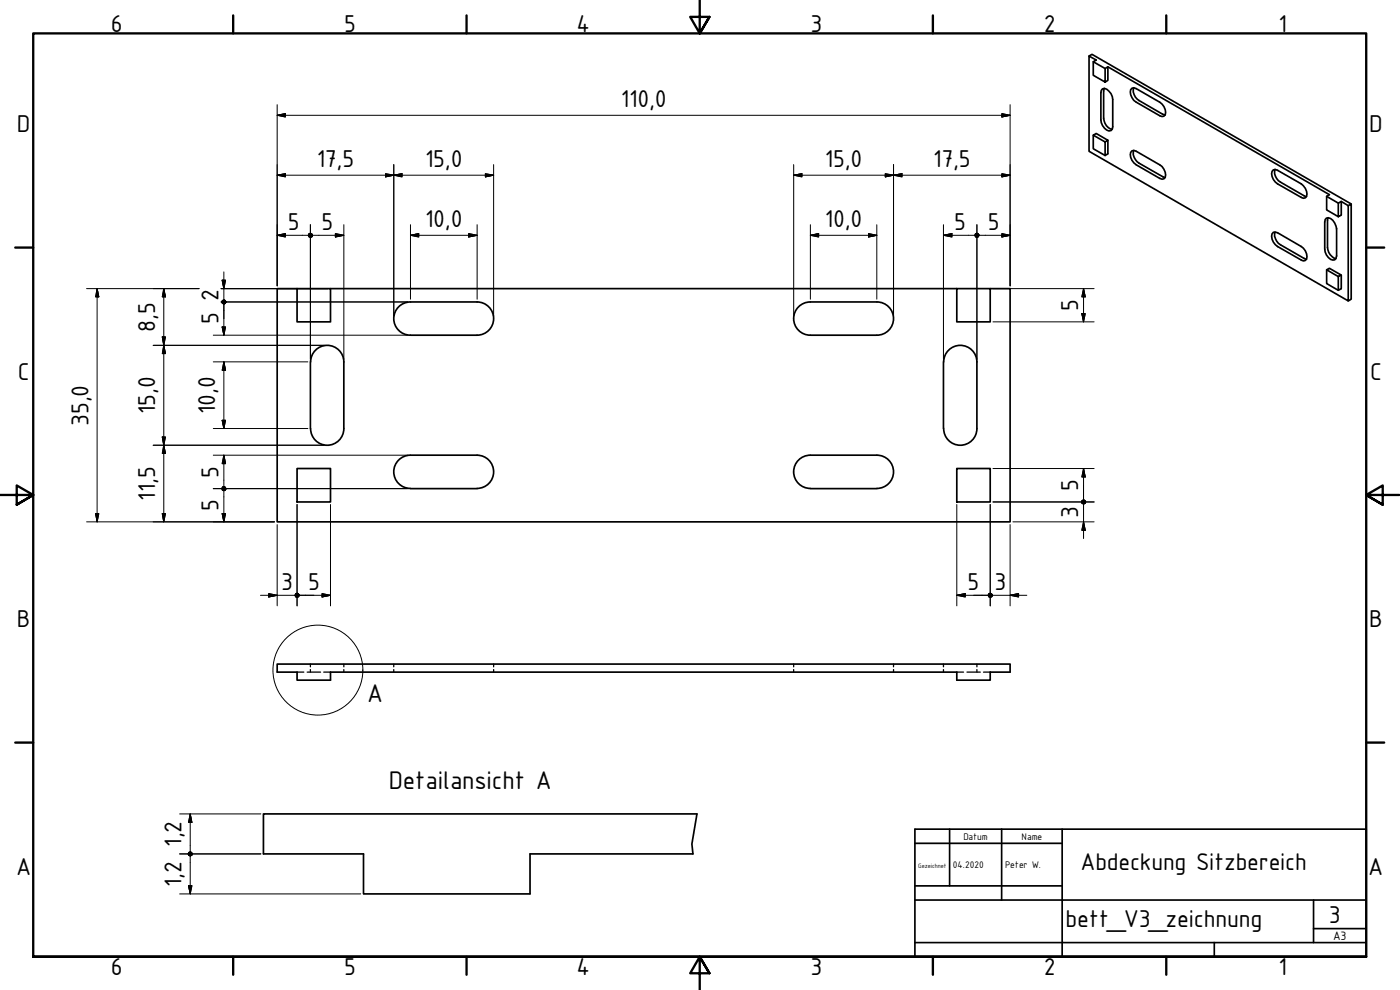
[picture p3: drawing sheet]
<svg xmlns="http://www.w3.org/2000/svg" width="420mm" height="297mm" viewBox="0 0 420 297" stroke-linecap="round" stroke-linejoin="round" font-family="sans-serif">
<!-- layer: Sichtbar (ISO) -->
<g fill="none" stroke="#000" stroke-width=".51">
<path d="M326.8 16.8l.9-.5 77.8 44.9M328.1 18.5l3.6 2.1M330.9 26.7a2.25 2.25 0 0 1 2.5 1.4l.5 1.7v8.2l-.1 .7-.4 .5a2.53 2.53 0 0 1-2.9-2.4l-.1-9 .1-.7zM331.4 26.5l-.2 .8v8.2a3.4 3.4 0 0 0 2.6 3.3M331.7 24.6v-4l.8-.5v4l-.8 .5-3.6-2v-4.1l.9-.5-2.2-1.2v28.6l77.8 44.9v-28.6l-2.1-1.3M332.5 20.1l66.5 38.3-.9 .5v4.1l3.5 2 .9-.4v-4.2l-.9 .5v4.1M339.7 26.5l.6-.2 .7 .3 7 4.1a3.6 3.6 0 0 1 1.7 3.7l-.4 .4-.6 .2-.7-.3-7-4a3.6 3.6 0 0 1-1.7-3.8zM340.2 26.3a3.5 3.5 0 0 0 1.6 3.8l7.9 4.4M328.1 40.6l.9-.5 3.5 2-.8 .5zM328.1 40.6v4l3.6 2.1M332.5 42.1v4.1l-.8 .5v-4.1M339.7 45.3l.6-.2 .7 .3 7 4.1a3.6 3.6 0 0 1 1.7 3.7l-.4 .4-.6 .2-.7-.3-7-4a3.6 3.6 0 0 1-1.7-3.8z"/>
<path d="M340.2 45.1a3.5 3.5 0 0 0 1.6 3.8l7.9 4.4M382.1 51l.6-.2 .7 .3 7.1 4.1a3.7 3.7 0 0 1 1.6 3.7l-.4 .5-.5 .1-.7-.3-7.1-4a3.6 3.6 0 0 1-1.6-3.8zM382.7 50.8a3.4 3.4 0 0 0 1.6 3.9l7.8 4.3M398.1 58.9l3.5 2M382.1 69.7l1.3 .1 7.1 4.2a3.6 3.6 0 0 1 1.6 3.7l-.4 .5-.5 .1-.7-.3-7.1-4a3.6 3.6 0 0 1-1.6-3.8zM382.7 69.6a3.5 3.5 0 0 0 1.6 3.9l7.8 4.3M398.1 65.5a2.14 2.14 0 0 1 2.5 1.4l.5 1.7v8.2l-.5 1.2a3 3 0 0 1-3-3.2v-8.2l.1-.7zM398.6 65.3l-.2 .8v8.2a3.6 3.6 0 0 0 2.5 3.3M404.6 61.7l.9-.5v28.6l-.9 .5M89.2 86.6h10v10h-10zM89.2 86.6h-6v70h219.9v-70h-5.9M99.2 86.6h187.9"/>
<path d="M123.2 90.6a5 5 0 0 0-5 5 5 5 0 0 0 5 5M123.2 90.6h20M143.2 90.6a5 5 0 0 1 4.9 5 5 5 0 0 1-4.9 5M243.2 90.6a5 5 0 0 0-5 5 5 5 0 0 0 5 5M243.2 90.6h19.9M263.2 90.6a5 5 0 0 1 5 5 5 5 0 0 1-5 5M287.1 86.6h10.1v10h-10.1zM398.1 80.9l.9-.4 3.5 2-.9 .5zM398.1 80.9v4.2l3.5 2M402.5 82.5v4.1l-.9 .5v-4.1M94.4 105.4a5 5 0 0 1 5.5-1.5 5 5 0 0 1 3.3 4.7v20a5 5 0 0 1-5 5 5 5 0 0 1-5-5v-20a5 5 0 0 1 1.2-3.2zM123.2 100.6h20"/>
<path d="M243.2 100.6h19.9M283.1 108.6v20M283.2 108.6a5 5 0 0 1 5-5 5 5 0 0 1 5 5v20a5 5 0 0 1-5 5 5 5 0 0 1-5-5M123.2 136.6a5 5 0 0 0-5 5 5 5 0 0 0 5 4.9M123.2 136.6h20M143.2 136.6a5 5 0 0 1 4.9 5 5 5 0 0 1-4.9 4.9M243.2 136.6a5 5 0 0 0-5 5 5 5 0 0 0 5 4.9M243.2 136.6h19.9M263.2 136.6a5 5 0 0 1 5 5 5 5 0 0 1-5 4.9M89.2 140.6h10v10h-10zM123.2 146.6h20M243.2 146.6h19.9"/>
<path d="M287.1 140.6h10.1v10h-10.1zM83.2 199.2h219.9v2.5h-5.9v2.4h-10.1v-2.4h-187.9v2.4h-10v-2.4h-6zM209.2 244.2h-130.1v12h30v12h50v-12h48.9"/>
</g>
<!-- layer: Verdeckt (ISO) -->
<g fill="none" stroke="#000" stroke-width=".38">
<path d="M93.2 199.2v.9M103.2 199.2v.9M118.2 199.2v.9M148.1 199.2v.9M238.2 199.2v.9M268.2 199.2v.9M283.1 199.2v.9M293.2 199.2v.9M89.2 201.7h2M92.2 201.7h4M93.2 200.9v.8M97.2 201.7h2"/>
<path d="M103.2 200.9v.8M118.2 200.9v.8M148.1 200.9v.8M238.2 200.9v.8M268.2 200.9v.8M283.1 200.9v.8M287.1 201.7h2.1M290.2 201.7h4M293.2 200.9v.8M295.1 201.7h2.1"/>
</g>
<!-- layer: Bruchlinie (ISO) -->
<path d="M209.2 244.2l-1.6 9 .4 3" fill="none" stroke="#000" stroke-width=".51"/>
<!-- layer: Detailumgrenzung (ISO) -->
<circle cx="95.4" cy="201.1" r="13.5" fill="none" stroke="#000" stroke-width=".3"/>
<!-- layer: Rahmen (ISO) -->
<g fill="none" stroke="#000" stroke-width=".7">
<path d="M70 4.6v5.4M140 4.6v5.4M210 0v10l-2.9-4.9h5.8l-2.9 4.9 2.9-4.9M280 4.6v5.4M350 4.6v5.4M4.6 74.3h5.4M410 74.3h5.4M0 148.5h10l-5-2.8v5.7l5-2.9-5 2.9M420 148.5h-10l5-2.8v5.7l-5-2.9 5 2.9M4.6 222.8h5.4M410 222.8h5.4M10 287.1v-277.1h400v277.1h-400h400"/>
<path d="M70 287.1v5.4M140 287.1v5.4M212.9 292l-2.9-4.9 2.9 4.9h-5.8l2.9-4.9v9.9M280 287.1v5.4M350 287.1v5.4"/>
</g>
<!-- layer: Titel (ISO) -->
<path d="M274.6 248.8h135.4v38.3h-135.4zM274.6 253h44.2M285 248.8v17M300.6 248.8v21.3M318.8 248.8v38.3M274.6 265.8h44.2M274.6 270.1h135.4M394.2 278.6h15.8M394.2 270.1v12.7M274.6 282.8h135.4M364.4 282.8v4.3" fill="none" stroke="#000" stroke-width=".51"/>
<g fill="none" stroke="#000" stroke-width=".3">
<path d="M83.2 34.6l2.5-.5v1zM83.2 31.4v54.4M83.2 34.6h219.9M300.7 34.1l2.4 .5-2.4 .5zM303.1 31.4v54.4M83.2 52.6l2.5-.5v1zM83.2 52.6h64.9M115.7 52.1l2.5 .5-2.5 .5zM118.2 52.6l2.4-.5v1zM118.2 49.4v45.4M145.7 52.1l2.4 .5-2.4 .5zM148.1 49.4v45.4"/>
<path d="M238.2 52.6l2.5-.5v1zM238.2 52.6h64.9M238.2 49.4v45.4M265.7 52.1l2.5 .5-2.5 .5zM268.2 52.6l2.5-.5v1zM268.2 49.4v45.4M300.7 52.1l2.4 .5-2.4 .5zM83.2 70.6l2.5-.5v1zM83.2 70.6h9.3M93.2 67.4v40.4M93.8 70.6h9.4M100.6 70.1l2.6 .5-2.6 .5z"/>
<path d="M103.2 67.4v40.4M123.2 70.6l2.5-.5v1zM123.2 70.6h20M123.2 67.4v22.4M140.7 70.1l2.5 .5-2.5 .5zM143.2 67.4v22.4M243.2 70.6l2.5-.5v1zM243.2 70.6h19.9M243.2 67.4v22.4M260.7 70.1l2.4 .5-2.4 .5zM263.1 67.4v22.4M283.1 70.6l2.6-.5v1z"/>
<path d="M283.1 70.6h9.4M283.1 67.4v40.4M293.2 67.4v40.4M293.8 70.6h9.3M300.7 70.1l2.4 .5-2.4 .5zM26 86.6h33.8M29.1 86.6l.6 2.5h-1zM29.1 86.6v70M49.1 86.6l.6 2.5h-1zM49.1 86.6v70M66.4 90.6h56M66.4 86.6h32"/>
<path d="M66.7 98.1h1l-.5 2.5zM66.7 84.1h1l-.5 2.5zM67.2 81.6v9M67.2 91.2v9.4M298 86.6h30.4M298 96.6h30.4M324.7 94.1h1l-.5 2.5zM325.2 86.6l.5 2.5h-1zM325.2 86.6v10M46 103.6h51.3M48.7 101.1h1l-.6 2.5zM49.1 103.6l.6 2.5h-1z"/>
<path d="M64 100.6h58.4M64 108.6h28.4M67.2 108.6l.5 2.5h-1zM67.2 108.6v20M46 133.6h51.3M48.7 131.1h1l-.6 2.5zM49.1 133.6l.6 2.5h-1zM64 136.6h58.4M64 128.6h28.4M66.7 126.1h1l-.5 2.5zM67.2 136.6l.5 2.5h-1zM67.2 136.6v9.4"/>
<path d="M26 156.6h56.4M28.7 154.1h1l-.6 2.5zM48.7 154.1h1l-.6 2.5zM64 146.6h58.4M66.7 154.1h1l-.5 2.5zM67.2 147.2v9.4M83.2 157.4v24.4M89.2 151.4v30.4M99.2 151.4v30.4M287.1 151.4v30.4M297.2 151.4v30.4M298 150.6h30.4"/>
<path d="M298 140.6h30.4M303.1 157.4v24.4M304 156.6h24.4M325.2 156.6l.5 2.5h-1zM325.2 140.6l.5 2.5h-1zM325.2 140.6v9.4M325.2 150.6v11M78.2 178.6h11M80.6 178.1l2.6 .5-2.6 .5zM89.8 178.6h9.4M96.6 178.1l2.6 .5-2.6 .5zM287.1 178.6l2.6-.5v1z"/>
<path d="M287.1 178.6h9.4M297.2 178.6h11M303.1 178.6l2.6-.5v1zM53.9 256.2h24.4M53.9 244.2h24.4M57.1 244.2l.5 2.5h-1zM57.1 244.2v11.4M57.1 256.8v11.4M53.9 268.2h54.4M56.6 265.7h1l-.5 2.5z"/>
</g>
<g fill="#000" stroke="#000" stroke-width=".3">
<path d="M83.2 34.6l2.5-.5zM83.2 34.6l2.5-.5v1zM300.7 35.1l2.4-.5zM300.7 34.1l2.4 .5-2.4 .5zM83.2 52.6l2.5-.5zM83.2 52.6l2.5-.5v1zM115.7 53.1l2.5-.5zM115.7 52.1l2.5 .5-2.5 .5zM118.2 52.6l2.4-.5zM118.2 52.6l2.4-.5v1zM145.7 53.1l2.4-.5zM145.7 52.1l2.4 .5-2.4 .5z"/>
<path d="M238.2 52.6l2.5-.5zM238.2 52.6l2.5-.5v1zM265.7 53.1l2.5-.5zM265.7 52.1l2.5 .5-2.5 .5zM268.2 52.6l2.5-.5zM268.2 52.6l2.5-.5v1zM300.7 53.1l2.4-.5zM300.7 52.1l2.4 .5-2.4 .5zM83.2 70.6l2.5-.5zM83.2 70.6l2.5-.5v1zM93.2 70l.4 .2 .2 .4zM92.7 70.2l.5-.2 .6 .6z"/>
<path d="M92.7 70.2l1.1 .4h-1.3zM92.5 70.6h1.3l-1.1 .4zM92.7 71l1.1-.4-.6 .6zM93.2 71.2l.6-.6-.2 .4zM93.8 70.6l-.2 .4zM100.6 71.1l2.6-.5zM100.6 70.1l2.6 .5-2.6 .5zM123.2 70.6l2.5-.5zM123.2 70.6l2.5-.5v1zM140.7 71.1l2.5-.5zM140.7 70.1l2.5 .5-2.5 .5zM243.2 70.6l2.5-.5z"/>
<path d="M243.2 70.6l2.5-.5v1zM260.7 71.1l2.4-.5zM260.7 70.1l2.4 .5-2.4 .5zM283.1 70.6l2.6-.5zM283.1 70.6l2.6-.5v1zM293.2 70l.4 .2 .2 .4zM292.7 70.2l.5-.2 .6 .6zM292.7 70.2l1.1 .4h-1.3zM292.5 70.6h1.3l-1.1 .4zM292.7 71l1.1-.4-.6 .6zM293.8 70.6l-.2 .4-.4 .2zM293.8 70.6l-.2 .4z"/>
<path d="M300.7 71.1l2.4-.5zM300.7 70.1l2.4 .5-2.4 .5zM29.1 86.6l.6 2.5zM29.1 86.6l.6 2.5h-1zM49.1 86.6l.6 2.5zM49.1 86.6l.6 2.5h-1zM66.7 98.1l.5 2.5zM66.7 98.1h1l-.5 2.5zM66.7 84.1l.5 2.5zM66.7 84.1h1l-.5 2.5zM67.2 90l.4 .2 .2 .4zM66.7 90.2l.5-.2 .6 .6z"/>
<path d="M66.7 90.2l1.1 .4h-1.3zM66.5 90.6h1.3l-1.1 .4zM66.7 91l1.1-.4-.6 .6zM67.2 91.2l.6-.6-.2 .4zM67.8 90.6l-.2 .4zM324.7 94.1l.5 2.5zM324.7 94.1h1l-.5 2.5zM325.2 86.6l.5 2.5zM325.2 86.6l.5 2.5h-1zM48.7 101.1l.4 2.5zM48.7 101.1h1l-.6 2.5zM49.1 103.6l.6 2.5z"/>
<path d="M49.1 103.6l.6 2.5h-1zM67.2 108.6l.5 2.5zM67.2 108.6l.5 2.5h-1zM48.7 131.1l.4 2.5zM48.7 131.1h1l-.6 2.5zM49.1 133.6l.6 2.5zM49.1 133.6l.6 2.5h-1zM66.7 126.1l.5 2.5zM66.7 126.1h1l-.5 2.5zM67.2 136.6l.5 2.5zM67.2 136.6l.5 2.5h-1zM28.7 154.1l.4 2.5z"/>
<path d="M28.7 154.1h1l-.6 2.5zM48.7 154.1l.4 2.5zM48.7 154.1h1l-.6 2.5zM66.7 154.1l.5 2.5zM66.7 154.1h1l-.5 2.5zM67.2 146l.4 .2 .2 .4zM66.7 146.2l.5-.2 .6 .6zM66.7 146.2l1.1 .4h-1.3zM66.5 146.6h1.3l-1.1 .5zM66.7 147.1l1.1-.5-.6 .6zM67.8 146.6l-.2 .5-.4 .1zM67.8 146.6l-.2 .5z"/>
<path d="M325.2 156.6l.5 2.5zM325.2 156.6l.5 2.5h-1zM325.2 140.6l.5 2.5zM325.2 140.6l.5 2.5h-1zM325.2 150l.4 .2 .2 .4zM324.7 150.2l.5-.2 .6 .6zM324.7 150.2l1.1 .4h-1.3zM324.5 150.6h1.3l-1.1 .5zM324.7 151.1l1.1-.5-.6 .6zM325.2 151.2l.6-.6-.2 .5zM325.8 150.6l-.2 .5zM80.6 179.1l2.6-.5z"/>
<path d="M80.6 178.1l2.6 .5-2.6 .5zM89.2 178l.4 .2 .2 .4zM88.7 178.2l.5-.2 .6 .6zM88.7 178.2l1.1 .4h-1.3zM88.5 178.6h1.3l-1.1 .5zM88.7 179.1l1.1-.5-.6 .6zM89.8 178.6l-.2 .5-.4 .1zM89.8 178.6l-.2 .5zM96.6 179.1l2.6-.5zM96.6 178.1l2.6 .5-2.6 .5zM287.1 178.6l2.6-.5zM287.1 178.6l2.6-.5v1z"/>
<path d="M297.2 178l.4 .2 .2 .4zM296.7 178.2l.5-.2 .6 .6zM296.7 178.2l1.1 .4h-1.3zM296.5 178.6h1.3l-1.1 .5zM296.7 179.1l1.1-.5-.6 .6zM297.8 178.6l-.2 .5-.4 .1zM297.8 178.6l-.2 .5zM303.1 178.6l2.6-.5zM303.1 178.6l2.6-.5v1zM57.1 244.2l.5 2.5zM57.1 244.2l.5 2.5h-1zM57.1 255.6l.4 .2 .2 .4z"/>
<path d="M56.6 255.8l.5-.2 .6 .6zM56.6 255.8l1.1 .4h-1.2zM56.5 256.2h1.2l-1.1 .5zM56.6 256.7l1.1-.5-.6 .6zM57.7 256.2l-.2 .5-.4 .1zM57.7 256.2l-.2 .5zM56.6 265.7l.5 2.5zM56.6 265.7h1l-.5 2.5z"/>
</g>
<g font-size="8.3">
<text x="110.2" y="210.6">A</text>
<text x="116.6" y="236.7">Detailansicht A</text>
</g>
<g font-size="7.9">
<text x="33.3" y="9.6">6</text>
<text x="103.3" y="9.6">5</text>
<text x="173" y="9.6">4</text>
<text x="243.3" y="9.6">3</text>
<text x="313.2" y="9.6">2</text>
<text x="383.7" y="9.6">1</text>
<text x="186.3" y="32">110,0</text>
<text x="5.1" y="39.7">D</text>
<text x="410.9" y="39.7">D</text>
<text x="95.1" y="50">17,5</text>
<text x="127.6" y="50">15,0</text>
<text x="247.5" y="50">15,0</text>
<text x="280" y="50">17,5</text>
<text x="86.4" y="69">5</text>
<text x="96.5" y="69">5</text>
<text x="127.6" y="68">10,0</text>
<text x="247.5" y="68">10,0</text>
<text x="286.4" y="69">5</text>
<text x="296.4" y="69">5</text>
<text x="65.6" y="90.3" transform="rotate(-90 65.6 90.3)">2</text>
<text x="323.6" y="93.3" transform="rotate(-90 323.6 93.3)">5</text>
<text x="46.5" y="99.5" transform="rotate(-90 46.5 99.5)">8,5</text>
<text x="65.6" y="97.3" transform="rotate(-90 65.6 97.3)">5</text>
<text x="5.3" y="113.9">C</text>
<text x="411.2" y="113.9">C</text>
<text x="46.5" y="124.2" transform="rotate(-90 46.5 124.2)">15,0</text>
<text x="64.6" y="124.2" transform="rotate(-90 64.6 124.2)">10,0</text>
<text x="26.5" y="127.7" transform="rotate(-90 26.5 127.7)">35,0</text>
<text x="65.6" y="143.3" transform="rotate(-90 65.6 143.3)">5</text>
<text x="323.6" y="147.3" transform="rotate(-90 323.6 147.3)">5</text>
<text x="46.5" y="150.2" transform="rotate(-90 46.5 150.2)">11,5</text>
<text x="65.6" y="153.3" transform="rotate(-90 65.6 153.3)">5</text>
<text x="323.6" y="155.4" transform="rotate(-90 323.6 155.4)">3</text>
<text x="84.4" y="177">3</text>
<text x="92.5" y="177">5</text>
<text x="290.4" y="177">5</text>
<text x="298.4" y="177">3</text>
<text x="5.1" y="188.1">B</text>
<text x="410.9" y="188.1">B</text>
<text x="54.5" y="254.1" transform="rotate(-90 54.5 254.1)">1,2</text>
<text x="4.8" y="262.4">A</text>
<text x="410.7" y="262.4">A</text>
<text x="54.5" y="266.1" transform="rotate(-90 54.5 266.1)">1,2</text>
<text x="319.8" y="278.2">bett_V3_zeichnung</text>
<text x="398.8" y="276.8">3</text>
<text x="33.3" y="292.5">6</text>
<text x="103.3" y="292.5">5</text>
<text x="173" y="292.5">4</text>
<text x="243.3" y="292.5">3</text>
<text x="313.2" y="292.5">2</text>
<text x="383.7" y="292.5">1</text>
</g>
<text font-size="7.8" x="324.3" y="261.2">Abdeckung Sitzbereich</text>
<text font-size="3.9" x="400.1" y="282">A3</text>
<g font-size="3.1">
<text x="289.1" y="252">Datum</text>
<text x="306.6" y="252">Name</text>
<text x="286" y="260.5">04.2020</text>
<text x="301.6" y="260.5">Peter W.</text>
</g>
<text font-size="2" x="275.6" y="260.5">Gezeichnet</text>
</svg>
